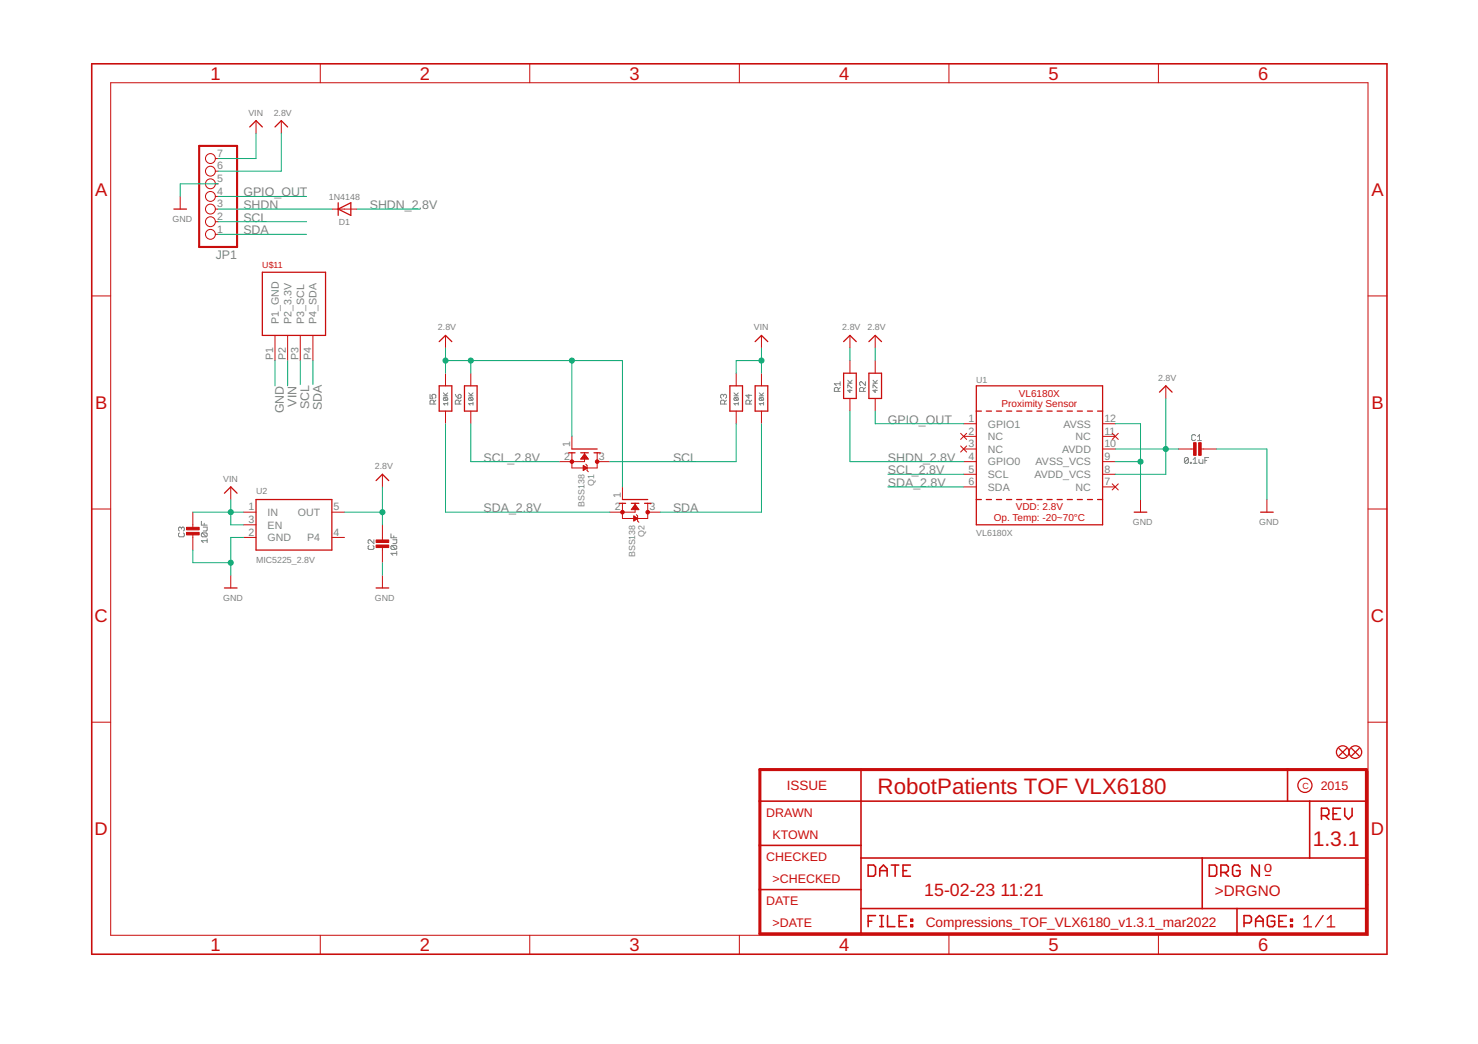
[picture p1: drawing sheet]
<svg xmlns="http://www.w3.org/2000/svg" width="297mm" height="210mm" viewBox="0 0 297 210" stroke-linecap="round" stroke-linejoin="round" font-family="sans-serif">
<g fill="none" stroke="#808080" stroke-width=".2">
<path d="M86.4 79.3v.8h.6l-.2-.4 .2-.4h.4l.2 .2v.4l-.2 .2M89.1 79.6h.9M89.1 79l.6 .6M89.3 79.9l-.2 .5 .2 .1h.5M89.3 79.9l.7 .2-.2 .4M89.3 79.9l.5 .6M90 79l-.5 .4M91.5 79.3l.6 .8M92.1 79.5l.2-.2 .4 .2v.4l-.2 .2h-.4zM94.2 79.6h.9M94.2 79l.6 .6M94.3 79.9l-.1 .5 .1 .1h.6"/>
<path d="M94.3 79.9l.8 .2-.2 .4M94.3 79.9l.6 .6M95.1 79l-.5 .4M145.4 79.5l-.2-.2-.4 .2v.4l.2 .2M145.4 79.5l.2-.2 .4 .2v.4l-.2 .2M145.4 79.5v.2M147.5 79.6h.9M147.5 79l.6 .6M147.7 79.9h.6l.1 .2-.1 .4M147.7 79.9l-.2 .2 .2 .4h.6M147.7 79.9l.6 .6M148.4 79l-.4 .4"/>
<path d="M150.5 79.3v.8l-.6-.6h1.2M152.6 79.6h.9M152.6 79l.6 .6M152.7 79.9l-.1 .5 .1 .1h.6M152.7 79.9l.8 .2-.2 .4M152.7 79.9l.6 .6M153.5 79l-.5 .4M168.5 78.7v-.6l-.2-.2h-.4l-.2 .2v.6h1.1M168.8 77.9l-.3 .4M168.8 77.2h-1.1l.4 .3M168.8 76.8v.7M170.4 78v-.6l.8 .6"/>
<path d="M170.4 77h.8M170.4 76.5l.6 .5M170.8 78.3v.6l-.4-.4h.8M171.2 76.5l-.4 .4M173.5 78.7v-.6l-.1-.2h-.4l-.2 .2v.6h1.1M173.9 76.8v.7l-.8-.7-.3 .1v.4l.2 .2M173.9 77.9l-.4 .4M175.5 78v-.6l.8 .6M175.5 77h.8M175.5 76.5l.5 .5M175.9 78.3v.6l-.4-.4h.8M176.3 76.5l-.4 .4"/>
<path d="M87.2 81.2v-.5l-.2-.2h-.4l-.2 .2v.5h1.2M87.6 80.5l-.4 .4M90 81.2h-.9l.3 .2M90 80.9v.5M92.3 81.2v-.5l-.2-.2h-.4l-.2 .2v.5h1.2M92.7 80.5l-.4 .4M95.1 81.2h-.9l.3 .2M95.1 80.9v.5M145.6 81.2v-.5l-.2-.2h-.4l-.2 .2v.5h1.2M146 80.5l-.4 .4M148.4 81.2h-.9l.3 .2M148.4 80.9v.5"/>
<path d="M150.7 81.2v-.5l-.2-.2h-.4l-.2 .2v.5h1.2M151.1 80.5l-.4 .4M153.5 81.2h-.9l.3 .2M153.5 80.9v.5M238.8 92.2l-.2-.2h-.3l-.3 .2v.8M238.8 92.2v.8l-.2 .2h-.3l-.3-.2M238.8 92.2l-.8 .8M239.2 93h.2v.2h-.2zM239.8 93.2h.8M239.8 92.4l.4-.4v1.2M240.3 87.6l-.2-.2h-.4l-.2 .2v.8l.2 .2h.4l.2-.2M240.7 88.6h.7"/>
<path d="M240.7 87.8l.4-.4v1.2M241 92.4v.6l.2 .2h.5v-.8M242.1 92.6h.4M242.9 92h-.8v1.2M36.1 107.1l-.2 .2v.4l.2 .2h.8l.1-.2v-.4l-.1-.2M36.5 106.2l-.2-.2-.4 .2v.4l.2 .2M36.5 106.2l.2-.2 .3 .2v.4l-.1 .2M36.5 106.2v.2M40.5 104.8v.8h1.1M40.7 107.1h.7l.2 .2v.4l-.2 .2M40.7 107.1l-.2 .2v.4l.2 .2h.7M40.7 107.1l.7 .8"/>
<path d="M40.9 106h.7v.6l-.2 .2h-.5M41 105.2v.4M41.6 108.7h-1.1l.4 .4M41.6 108.3v.8M74.2 109.7l-.2 .2v.4l.2 .2h.8l.1-.2v-.4l-.1-.2M75.1 108.5v.8l-.7-.8-.4 .2v.4l.2 .2M78.6 107.3v.8h1.1M78.8 109.7h.7l.2 .2v.4l-.2 .2M78.8 109.7l-.2 .2v.4l.2 .2h.7M78.8 109.7l.7 .8M79 108.5h.7v.6l-.2 .2h-.5M79.1 107.7v.4"/>
<path d="M79.7 111.3h-1.1l.4 .3M79.7 110.8v.8"/>
</g>
<g fill="none" stroke="#c90d0c" stroke-width=".2">
<path d="M22.2 16.6h252.7v171.4h-252.7zM64.4 12.8v3.8M106.5 12.8v3.8M148.6 12.8v3.8M190.7 12.8v3.8M232.8 12.8v3.8M36.2 39.5v2.5M43.3 39.5h.5M43.3 37h.5M43.3 34.4h.5M43.3 31.9h.5M51.5 24.3v2.5"/>
<path d="M56.5 24.3v2.5M18.4 59.5h3.8M43.3 47.1h.5M43.3 44.6h.5M43.3 42h.5M66.7 42h5.1M274.9 59.5h3.8M55.3 67.4v5.1M57.8 67.4v5.1M60.3 67.4v5.1M62.9 67.4v5.1M89.5 67.4v2.6"/>
<path d="M89.5 75v2.6M94.6 75v2.6M148 75v2.6M153 67.4v2.6M153 75v2.6M170.8 67.4v2.6M170.8 72.5v2.5M175.9 67.4v2.6M175.9 72.5v2.5M234.3 77.6v2.5M46.4 97.9v2.5M76.9 95.4v2.5"/>
<path d="M89.5 82.7v2.5M94.6 82.7v2.5M114.9 87.7v2.6M114.9 91v3.1h5.1v-3.1M116.8 92.2h1.4M116.9 92.1h1.2M117 92h1M117.1 91.9h.8M117.1 91.7h.7M117.2 93.6l.8 .5-.8 .5zM117.2 94.5h.1M117.2 94.4h.3"/>
<path d="M117.2 94.3h.5M117.2 94.1h.7M117.2 94h.7M117.2 93.9h.5M117.2 93.8h.3M117.2 93.7h.2M117.2 91.6h.5M117.3 91.5h.3M117.4 91.4h.1M117.5 91v1.8h-5.1M117.5 91.3l.7 1h-1.5zM117.7 93.3l.3 .3v1l.2 .2"/>
<path d="M120 92.8h2.6M125.1 97.9v2.5M148 82.7v2.5M153 82.7v2.5M170.8 80.1v2.6M175.9 80.1v2.6M193.1 87.1l1.2 1.2M193.1 89.7l1.2 1.2M193.7 85.2h2.5M193.7 87.7h2.5M193.7 90.3h2.5M193.7 92.8h2.5"/>
<path d="M193.7 95.4h2.5M193.7 97.9h2.5M194.3 87.1l-1.2 1.2M194.3 89.7l-1.2 1.2M221.6 85.2h2.5M221.6 87.7h2.5M221.6 90.3h2.5M221.6 92.8h2.5M221.6 95.4h2.5M221.6 97.9h2.5M223.5 97.3l1.2 1.2M223.5 87.1l1.2 1.2"/>
<path d="M224.7 97.3l-1.2 1.2M224.7 87.1l-1.2 1.2M236.8 90.3h3.3M241.2 90.3h3.3M18.4 102.3h3.8M38.8 103v3.3M38.8 107.3v3.3M46.4 115.7v2.5M48.9 103h2.6M48.9 105.5h2.6M48.9 108.1h2.6M66.7 103h2.5"/>
<path d="M66.7 108.1h2.5M76.9 105.5v3.3M76.9 109.8v3.3M76.9 115.7v2.5M125.1 101.2v3h5.1v-3M127 102.4h1.3M127 102.2h1.2M127.1 102.1h1M127.2 102h.8M127.3 101.9h.7M127.4 103.7l.7 .5-.7 .6zM127.4 104.6h.1"/>
<path d="M127.4 104.5h.3M127.4 104.4h.5M127.4 104.3h.7M127.4 104.2h.6M127.4 104.1h.4M127.4 103.9h.3M127.4 103.8h.1M127.4 101.7h.5M127.5 101.6h.3M127.6 101.5h.1M127.6 101.2v1.8h-5M127.6 101.5l.8 1h-1.5z"/>
<path d="M127.9 103.5l.2 .2v1.1l.3 .2M130.2 103h2.5M229.2 100.4v2.6M254.6 100.4v2.6M274.9 102.3h3.8M18.4 145.2h3.8M274.9 145.2h3.8M64.4 188v3.9M106.5 188v3.9M148.6 188v3.9M190.7 188v3.9M232.8 188v3.9"/>
<circle cx="42.3" cy="34.4" r=".99"/>
<circle cx="42.3" cy="39.5" r=".99"/>
<circle cx="42.3" cy="37" r=".99"/>
<circle cx="42.3" cy="31.9" r=".99"/>
<circle cx="42.3" cy="44.6" r=".99"/>
<circle cx="42.3" cy="47.1" r=".99"/>
<circle cx="42.3" cy="42" r=".99"/>
</g>
<g fill="none" stroke="#c90d0c" stroke-width=".32">
<path d="M18.4 12.8h260.3v179.1h-260.3zM173 154.7v33M258.8 154.7v6.4M152.7 161.1h121.9M152.7 170h20.3M152.7 178.9h20.3M173 172.5h101.6M174.5 173.9h1.1l.4 .4v1.5l-.4 .4h-1.1zM176.8 175h1.5M176.8 176.2v-1.5l.7-.8 .8 .8v1.5M179.1 173.9h1.5M179.9 173.9v2.3"/>
<path d="M181.5 175h.7M183 173.9h-1.5v2.3h1.5M241.6 172.5v10.2M243 173.9h1.2l.3 .4v1.5l-.3 .4h-1.2zM245.4 175.4h1.1l.4-.4v-.7l-.4-.4h-1.1v2.3M246.1 175.4l.8 .8M249.2 174.3l-.4-.4h-.7l-.4 .4v1.5l.4 .4h.7l.4-.4v-.8h-.7M253.1 173.9v2.3l-1.5-2.3v2.3M263.2 161.1v11.4M265.6 164h1.1l.4-.4v-.7l-.4-.4h-1.1v2.2M266.3 164l.8 .7M267.9 163.6h.7"/>
<path d="M269.4 162.5h-1.5v2.2h1.5M270.3 162.5v1.5l.7 .7 .7-.7v-1.5M173 182.7h101.6M174.5 185.2h.7M176 184.1h-1.5v2.2M176.8 184.1h.7M176.8 186.3h.7M177.2 184.1v2.2M178.4 184.1v2.2h1.5M180.7 185.2h.7M182.2 184.1h-1.5v2.2h1.5M183 184.8h.4v.4h-.4z"/>
<path d="M183 185.9h.4v.4h-.4zM248.6 182.7v5M250 185.6h1.1l.4-.4v-.8l-.4-.3h-1.1v2.2M252.3 185.2h1.6M252.3 186.3v-1.5l.8-.7 .8 .7v1.5M256.2 184.4l-.4-.3h-.7l-.4 .3v1.5l.4 .4h.7l.4-.4v-.7h-.8M257 185.2h.8M258.5 184.1h-1.5v2.2h1.5M259.4 184.8h.3v.4h-.3zM259.4 185.9h.3v.4h-.3z"/>
</g>
<path d="M152.7 154.7h121.9v33h-121.9z" fill="none" stroke="#c90d0c" stroke-width=".61"/>
<g fill="none" stroke="#c90d0c" stroke-width=".25">
<path d="M50.2 25.5l1.3-1.2 1.2 1.2M55.3 25.5l1.2-1.2 1.3 1.2M34.9 42h2.6M52.7 54.7h12.7v12.7h-12.7zM68 42l2.5-1.2v2.5zM68 40.8v2.5M88.3 77.6h2.5v5.1h-2.5zM88.3 68.7l1.2-1.3 1.3 1.3M93.3 77.6h2.6v5.1h-2.6zM146.7 77.6h2.5v5.1h-2.5zM151.8 77.6h2.5v5.1h-2.5zM151.8 68.7l1.2-1.3 1.3 1.3"/>
<path d="M169.5 75h2.6v5.1h-2.6zM169.5 68.7l1.3-1.3 1.3 1.3M174.6 75h2.6v5.1h-2.6zM174.6 68.7l1.3-1.3 1.3 1.3M196.2 77.6h25.4v27.9h-25.4zM233 78.8l1.3-1.2 1.3 1.2M45.1 99.2l1.3-1.3 1.2 1.3M75.6 96.6l1.3-1.2 1.2 1.2M114.3 91h1.3M114.9 90.3h5.1M116.7 91h1.5M119.4 91h1.2"/>
<path d="M196.2 82.7h1M198.2 82.7h1.1M200.3 82.7h1M202.3 82.7h1M204.3 82.7h1.1M206.4 82.7h1M208.4 82.7h1M210.4 82.7h1.1M212.4 82.7h1.1M214.5 82.7h1M216.5 82.7h1M218.5 82.7h1.1"/>
<path d="M220.6 82.7h1M45.1 118.2h2.5M51.5 100.4h15.2v10.2h-15.2zM75.6 118.2h2.5M124.5 101.2h1.2M125.1 100.4h5.1M126.9 101.2h1.5M129.5 101.2h1.3M196.2 100.4h1M198.2 100.4h1.1M200.3 100.4h1M202.3 100.4h1"/>
<path d="M204.3 100.4h1.1M206.4 100.4h1M208.4 100.4h1M210.4 100.4h1.1M212.4 100.4h1.1M214.5 100.4h1M216.5 100.4h1M218.5 100.4h1.1M220.6 100.4h1M227.9 103h2.6M253.3 103h2.6M269.1 150.5l1.5 1.5"/>
<path d="M270.6 150.5l-1.5 1.5M271.6 150.5l1.6 1.5M273.2 150.5l-1.6 1.5M254.3 176h1M262.1 184.8l.7-.7v2.3M262.1 186.4h1.5M265.9 184.1l-1.5 2.3M266.7 186.4h1.6M266.7 184.8l.8-.7v2.3"/>
<circle cx="262.3" cy="157.9" r="1.42"/>
<circle cx="269.9" cy="151.2" r="1.27"/>
<circle cx="272.4" cy="151.2" r="1.27"/>
</g>
<g fill="#c90d0c" stroke="#c90d0c" stroke-width=".2">
<path d="M239.9 89h.5v2.5h-.5z"/>
<path d="M240.9 89h.5v2.5h-.5z"/>
<path d="M75.6 109.6h2.5v.5h-2.5z"/>
<path d="M75.6 108.6h2.5v.5h-2.5z"/>
<path d="M37.5 107h2.5v.5h-2.5z"/>
<path d="M37.5 106h2.5v.5h-2.5z"/>
</g>
<g fill="#c90d0c" stroke="#c90d0c" stroke-width=".2">
<circle cx="114.9" cy="92.8" r=".36"/>
<circle cx="120" cy="92.8" r=".36"/>
<circle cx="125.1" cy="103" r=".36"/>
<circle cx="130.2" cy="103" r=".36"/>
</g>
<path d="M40 29.3h7.6v20.4h-7.6z" fill="none" stroke="#c90d0c" stroke-width=".42"/>
<g fill="none" stroke="#0dab76" stroke-width=".2">
<path d="M43.8 37h-7.6v2.5M43.8 39.5h17.8M51.5 26.8v5.1h-7.7M56.5 26.8v7.6h-12.7M43.8 42h22.9M43.8 44.6h17.8M43.8 47.1h17.8M71.8 42h12.7M55.3 72.5v5.1M57.8 72.5v5.1M60.3 72.5v4.8M62.9 72.5v4.8"/>
<path d="M89.5 72.5h35.6v25.4M89.5 70v5M94.6 72.5v2.5M114.9 72.5v15.2M153 72.5h-5v2.5M153 70v5M170.8 70v2.5M175.9 70v2.5M76.9 97.9v7.6M89.5 85.2v17.8h33.1M94.6 85.2v7.6h17.8M148 85.2v7.6h-25.4"/>
<path d="M153 85.2v17.8h-20.3M170.8 82.7v10.1h22.9M175.9 82.7v2.5h17.8M178.4 95.4h15.3M178.4 97.9h15.3M224.1 90.3h12.7M224.1 92.8h5.1M224.1 85.2h5.1v15.2M234.3 80.1v15.3h-10.2M244.5 90.3h10.1v10.1M38.8 103h10.1M38.8 110.6v2.5h7.6"/>
<path d="M46.4 100.4v5.1h2.5M48.9 108.1h-2.5v7.6M69.2 103h7.7M76.9 113.1v2.6"/>
</g>
<g fill="#0dab76" stroke="#0dab76" stroke-width=".2">
<circle cx="234.3" cy="90.3" r=".51"/>
<circle cx="89.5" cy="72.5" r=".51"/>
<circle cx="94.6" cy="72.5" r=".51"/>
<circle cx="114.9" cy="72.5" r=".51"/>
<circle cx="76.9" cy="103" r=".51"/>
<circle cx="229.2" cy="92.8" r=".51"/>
<circle cx="46.4" cy="113.1" r=".51"/>
<circle cx="153" cy="72.5" r=".51"/>
<circle cx="46.4" cy="103" r=".51"/>
</g>
<text font-size="4.5" fill="#c90d0c" x="176.4" y="159.6">RobotPatients TOF VLX6180</text>
<text font-size="4.2" fill="#c90d0c" x="263.8" y="170.1">1.3.1</text>
<g font-size="3.7" fill="#c90d0c">
<text x="42.3" y="16">1</text>
<text x="84.4" y="16">2</text>
<text x="126.5" y="16">3</text>
<text x="168.6" y="16">4</text>
<text x="210.7" y="16">5</text>
<text x="252.9" y="16">6</text>
<text x="19.1" y="39.4">A</text>
<text x="275.6" y="39.4">A</text>
<text x="19.1" y="82.2">B</text>
<text x="275.6" y="82.2">B</text>
<text x="19" y="125.1">C</text>
<text x="275.5" y="125.1">C</text>
<text x="19" y="167.9">D</text>
<text x="275.5" y="167.9">D</text>
<text x="42.3" y="191.2">1</text>
<text x="84.4" y="191.2">2</text>
<text x="126.5" y="191.2">3</text>
<text x="168.6" y="191.2">4</text>
<text x="210.7" y="191.2">5</text>
<text x="252.9" y="191.2">6</text>
</g>
<g font-size="3.6" fill="#c90d0c">
<text x="185.7" y="180.1">15-02-23</text>
<text x="201.1" y="180.1">11:21</text>
</g>
<g font-size="3.1" fill="#c90d0c">
<text x="254" y="175.4">o</text>
<text x="244.2" y="180.1">&gt;DRGNO</text>
</g>
<text font-size="2.8" fill="#c90d0c" x="186.1" y="186.5">Compressions_TOF_VLX6180_v1.3.1_mar2022</text>
<text font-size="2.7" fill="#c90d0c" x="158.1" y="158.9">ISSUE</text>
<g font-size="2.5" fill="#808080">
<text x="48.9" y="39.5">GPIO_OUT</text>
<text x="48.9" y="42">SHDN</text>
<text x="48.9" y="44.6">SCL</text>
<text x="48.9" y="47.1">SDA</text>
<text x="74.3" y="42">SHDN_2.8V</text>
<text x="43.3" y="52.1">JP1</text>
<text x="57" y="83.1" transform="rotate(-90 57 83.1)">GND</text>
<text x="59.6" y="81.8" transform="rotate(-90 59.6 81.8)">VIN</text>
<text x="62.1" y="82.2" transform="rotate(-90 62.1 82.2)">SCL</text>
<text x="64.7" y="82.5" transform="rotate(-90 64.7 82.5)">SDA</text>
<text x="178.4" y="85.2">GPIO_OUT</text>
<text x="97.2" y="92.8">SCL_2.8V</text>
<text x="135.3" y="92.8">SCL</text>
<text x="178.4" y="92.8">SHDN_2.8V</text>
<text x="178.4" y="95.4">SCL_2.8V</text>
<text x="178.4" y="97.9">SDA_2.8V</text>
<text x="97.2" y="103">SDA_2.8V</text>
<text x="135.3" y="103">SDA</text>
</g>
<g font-size="2.5" fill="#c90d0c">
<text x="265.4" y="158.9">2015</text>
<text x="154" y="164.3">DRAWN</text>
<text x="154" y="173.1">CHECKED</text>
<text x="155.3" y="168.7">KTOWN</text>
<text x="155.3" y="177.6">&gt;CHECKED</text>
<text x="154" y="182">DATE</text>
<text x="155.3" y="186.5">&gt;DATE</text>
</g>
<g font-size="2.1" fill="#808080">
<text x="43.6" y="34.1">6</text>
<text x="43.6" y="31.5">7</text>
<text x="43.6" y="41.7">3</text>
<text x="43.6" y="39.1">4</text>
<text x="43.6" y="36.6">5</text>
<text x="43.6" y="46.8">1</text>
<text x="43.6" y="44.2">2</text>
<text x="56" y="65.1" transform="rotate(-90 56 65.1)">P1_GND</text>
<text x="58.6" y="65.1" transform="rotate(-90 58.6 65.1)">P2_3.3V</text>
<text x="61.1" y="65.1" transform="rotate(-90 61.1 65.1)">P3_SCL</text>
<text x="63.6" y="65.1" transform="rotate(-90 63.6 65.1)">P4_SDA</text>
<text x="54.9" y="72.4" transform="rotate(-90 54.9 72.4)">P1</text>
<text x="57.4" y="72.4" transform="rotate(-90 57.4 72.4)">P2</text>
<text x="60" y="72.4" transform="rotate(-90 60 72.4)">P3</text>
<text x="62.5" y="72.4" transform="rotate(-90 62.5 72.4)">P4</text>
<text x="114.6" y="89.9" transform="rotate(-90 114.6 89.9)">1</text>
<text x="194.7" y="84.8">1</text>
<text x="194.7" y="87.4">2</text>
<text x="194.7" y="89.9">3</text>
<text x="198.5" y="86">GPIO1</text>
<text x="198.5" y="88.5">NC</text>
<text x="213.7" y="86">AVSS</text>
<text x="216.2" y="88.5">NC</text>
<text x="222" y="89.9">10</text>
<text x="222" y="87.4">11</text>
<text x="222" y="84.8">12</text>
<text x="113.4" y="92.5">2</text>
<text x="120.4" y="92.5">3</text>
<text x="194.7" y="92.5">4</text>
<text x="194.7" y="95">5</text>
<text x="198.5" y="91">NC</text>
<text x="198.5" y="93.6">GPIO0</text>
<text x="208.1" y="93.6">AVSS_VCS</text>
<text x="213.5" y="91">AVDD</text>
<text x="222" y="95">8</text>
<text x="222" y="92.5">9</text>
<text x="124.7" y="100.1" transform="rotate(-90 124.7 100.1)">1</text>
<text x="194.7" y="97.5">6</text>
<text x="198.5" y="96.1">SCL</text>
<text x="198.5" y="98.7">SDA</text>
<text x="207.9" y="96.1">AVDD_VCS</text>
<text x="216.2" y="98.7">NC</text>
<text x="222" y="97.5">7</text>
<text x="49.9" y="102.6">1</text>
<text x="49.9" y="105.2">3</text>
<text x="49.9" y="107.7">2</text>
<text x="53.8" y="103.7">IN</text>
<text x="53.8" y="106.3">EN</text>
<text x="59.8" y="103.7">OUT</text>
<text x="67" y="102.6">5</text>
<text x="67" y="107.7">4</text>
<text x="123.6" y="102.6">2</text>
<text x="130.5" y="102.6">3</text>
<text x="53.8" y="108.8">GND</text>
<text x="61.7" y="108.8">P4</text>
</g>
<g font-size="2" fill="#c90d0c">
<text x="201.3" y="81.9">Proximity Sensor</text>
<text x="204.8" y="79.8">VL6180X</text>
<text x="199.7" y="104.8">Op. Temp: -20~70°C</text>
<text x="204.1" y="102.6">VDD: 2.8V</text>
</g>
<g font-size="1.8" fill="#808080">
<text x="49.9" y="23.2">VIN</text>
<text x="55" y="23.2">2.8V</text>
<text x="66.1" y="40.2">1N4148</text>
<text x="34.7" y="44.6">GND</text>
<text x="68.1" y="45.2">D1</text>
<text x="88" y="66.4">2.8V</text>
<text x="151.5" y="66.4">VIN</text>
<text x="169.3" y="66.4">2.8V</text>
<text x="174.4" y="66.4">2.8V</text>
<text x="196.2" y="77.1">U1</text>
<text x="232.8" y="76.6">2.8V</text>
<text x="75.3" y="94.3">2.8V</text>
<text x="44.8" y="96.9">VIN</text>
<text x="51.5" y="99.4">U2</text>
<text x="117.5" y="101.9" transform="rotate(-90 117.5 101.9)">BSS138</text>
<text x="119.4" y="97.7" transform="rotate(-90 119.4 97.7)">Q1</text>
<text x="129.5" y="107.9" transform="rotate(-90 129.5 107.9)">Q2</text>
<text x="196.2" y="107.8">VL6180X</text>
<text x="227.7" y="105.5">GND</text>
<text x="253.1" y="105.5">GND</text>
<text x="51.5" y="113.1">MIC5225_2.8V</text>
<text x="127.6" y="112" transform="rotate(-90 127.6 112)">BSS138</text>
<text x="44.8" y="120.8">GND</text>
<text x="75.3" y="120.8">GND</text>
</g>
<g font-size="1.8" fill="#c90d0c">
<text x="52.7" y="54">U$11</text>
<text x="261.8" y="158.5">C</text>
</g>
</svg>
